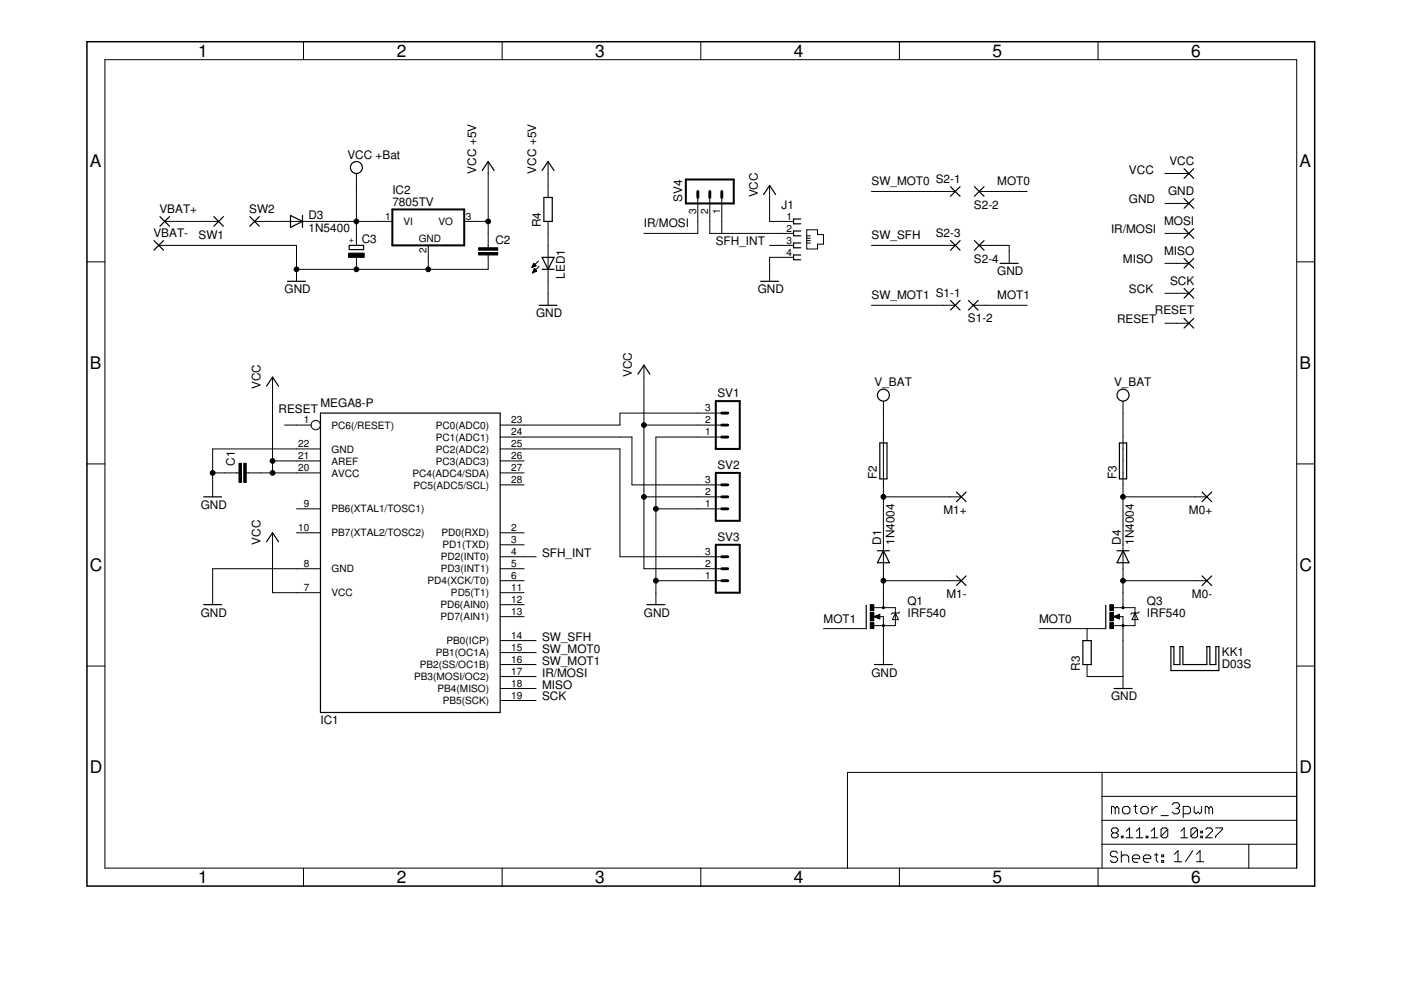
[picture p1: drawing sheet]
<svg xmlns="http://www.w3.org/2000/svg" width="297mm" height="210mm" viewBox="0 0 297 210" stroke-linecap="round" stroke-linejoin="round" font-family="sans-serif">
<g fill="#000" stroke="#000" stroke-width=".25">
<path d="M103.5 34.2l-1.3 2zM103.5 34.2l1.3 2zM116.2 34.2l-1.3 2zM116.2 34.2l1.3 2zM163.2 39.3l-1.3 1.9zM203.6 39.6l-2.1 2zM206.6 39.6l2 2zM253.1 35.8l-2 2zM251.1 35.8l2 2zM32.6 51l2.1 2zM32.6 53l2.1-2zM33.9 45.9l2 2.1z"/>
<path d="M33.9 48l2-2.1zM45.3 45.9l2.1 2.1zM47.4 45.9l-2.1 2.1zM53 45.9l2 2.1zM53 48l2-2.1zM61 59.6h3.8zM61.6 48.2l2.5-1.3zM61.6 45.7v2.5zM61.6 45.7l2.5 1.2zM64.1 45.7v1.2zM64.1 46.9v1.3zM74 52.9h3.1z"/>
<path d="M74 52v.9zM74 52h3.1zM77.1 52v.9zM115.3 41.9v5zM114.9 54.6l1.3 2.5zM114.9 57.1h1.3zM114.9 54.6h1.3zM117.1 41.9v5zM115.3 41.9h1.8zM115.3 46.9h1.8zM117.5 54.6l-1.3 2.5zM116.2 57.1h1.3z"/>
<path d="M116.2 54.6h1.3zM161.3 59.6h3.8zM163.2 39.3l1.2 1.9zM168.3 46.4v1.1zM168.3 47.5h1.5zM168.3 49v1zM168.3 50h1.5zM168.3 51.5v1zM168.3 52.5h1.5zM168.3 54.1v1zM168.3 55.1h1.5zM168.3 46.4h1.5z"/>
<path d="M168.3 49h1.5zM168.3 51.5h1.5zM168.3 54.1h1.5zM201.5 39.6l2.1 2zM203.6 51l-2.1 2zM201.5 51l2.1 2zM208.6 51l-2 2zM206.6 51l2 2zM206.6 41.6l2-2zM212.1 55.8h3.8zM253.1 42.1l-2 2.1zM251.1 42.1l2 2.1z"/>
<path d="M253.1 48.5l-2 2zM251.1 48.5l2 2zM253.1 54.8l-2 2.1zM251.1 54.8l2 2.1zM57.8 80l-1.3 1.9zM114.3 64.7h3.8zM136.5 77.4l-1.2 1.9zM136.5 77.4l1.3 1.9zM203.6 63.7l-2.1 2zM201.5 63.7l2.1 2zM205.3 65.7l2.1-2zM205.3 63.7l2.1 2z"/>
<path d="M253.1 61.2l-2 2zM251.1 61.2l2 2zM253.1 67.5l-2 2.1zM251.1 67.5l2 2.1zM57.8 80l1.3 1.9zM67.9 87.6h38.1zM106 87.6v63.5zM186.5 93.9v7.6zM186.5 93.9h1.6zM237.3 93.9v7.6zM237.3 93.9h1.6zM43.2 105.3h3.8z"/>
<path d="M57.8 113l-1.3 1.9zM57.8 113l1.3 1.9zM186 116.8h1.3zM186 119.3h2.6zM186.5 101.5h1.6zM187.3 116.8l-1.3 2.5zM187.3 116.8h1.3zM188.1 93.9v7.6zM187.3 116.8l1.3 2.5zM202.8 104.3l2 2.1zM204.8 104.3l-2 2.1zM236.8 116.8h1.3z"/>
<path d="M236.8 119.3h2.6zM237.3 101.5h1.6zM238.1 116.8l-1.3 2.5zM238.1 116.8h1.3zM238.9 93.9v7.6zM238.1 116.8l1.3 2.5zM254.9 104.3l2 2.1zM256.9 104.3l-2 2.1zM43.2 128.2h3.8zM137.2 128.2h3.8zM183.7 128.3v5zM202.8 122.1l2 2z"/>
<path d="M204.8 122.1l-2 2zM229.6 135.8v5.1zM229.6 135.8h1.8zM234.4 128.3v5zM248.3 137.1v5.1zM248.3 137.1h.6zM250.2 137.1v3.8zM250.2 137.1h.6zM255.9 137.1v3.8zM255.9 137.1h.6zM254.9 122.1l2 2zM256.9 122.1l-2 2z"/>
<path d="M257.8 137.1v3.8zM257.8 137.1h.6zM67.9 87.6v63.5zM67.9 151.1h38.1zM185.4 140.9h3.8zM231.4 135.8v5.1zM229.6 140.9h1.8zM236.2 146h3.8zM248.3 142.2h10.1zM248.9 137.1v3.8zM248.9 140.9h1.3zM250.8 137.1v3.8z"/>
<path d="M250.8 140.9h5.1zM256.5 137.1v3.8zM256.5 140.9h1.3zM258.4 137.1v5.1z"/>
</g>
<g fill="#000" stroke="#000" stroke-width=".21">
<path d="M22.2 12.7v171.4zM64.3 8.8v3.9zM106.5 8.8v3.9zM148.6 8.8v3.9zM190.7 8.8v3.9zM232.8 8.8v3.9zM22.2 12.7h252.7zM75.6 36.8v2.5zM75.6 39.3v7.6zM103.5 34.2v2.6zM103.5 36.8v10.1zM116.2 39.3v2.6z"/>
<path d="M116.2 34.2v2.6zM116.2 36.8v2.5zM249.5 36.8h2.6zM247 36.8h2.5zM18.4 55.5h3.8zM33.7 52h2.5zM34.9 46.9h2.6zM37.5 46.9h6.3zM43.8 46.9h2.6zM54 46.9h2.5zM56.5 46.9h3.8zM60.3 46.9h2.6z"/>
<path d="M62.9 57.1v2.5zM62.9 52v5.1zM36.2 52h26.7zM62.9 46.9h2.5zM75.6 54.6v2.5zM75.6 49.5v2.5zM62.9 57.1h12.7zM65.4 46.9h10.2zM75.6 46.9v2.6zM80.6 46.9h2.6zM75.6 46.9h5zM90.8 52v2.6z"/>
<path d="M90.8 54.6v2.5zM75.6 57.1h15.2zM98.4 46.9h2.6zM101 46.9h2.5zM103.5 49.5v2.5zM103.5 54.6v2.5zM103.5 52v.5zM103.5 54.1v.5zM103.5 46.9v2.6zM90.8 57.1h12.7zM113.2 55.8l-.4 .9zM112.8 56.6h.2z"/>
<path d="M112.9 56.5h.4zM113.3 57l-.4 .9zM112.9 56.4h.7zM113 56.3h.6zM113 57.7h.3zM113 56.1h.5zM113 57.6h.6zM113.1 56h.2zM113.1 57.5h.7zM113.1 57.3h.5zM113.2 55.8l.5 .5zM113.2 57.2h.3z"/>
<path d="M113.2 57.1h.2zM113.3 57l.5 .5zM112.8 56.7l.9-.4zM112.9 57.9l.9-.4zM114.2 55.3l-1.4 1.4zM114.3 56.5l-1.4 1.4zM116.2 57.1v2.5zM116.2 52v2.6zM116.2 54.6v2.5zM116.2 46.9v2.6zM116.2 49.5v2.5zM148 41.9v5z"/>
<path d="M148 46.9v2.6zM136.5 49.5h11.5zM150.5 41.9v5zM150.5 46.9v2.6zM150.5 49.5h2.5zM153 41.9v5zM153 49.5h12.7zM153 46.9v2.6zM163.2 57.1v2.5zM163.2 39.3v2.6zM163.2 41.9v5zM163.2 54.6v2.5z"/>
<path d="M163.2 54.6h2.5zM165.7 46.9h2.6zM165.7 49.5h2.6zM165.7 52h2.6zM165.7 54.6h2.6zM163.2 46.9h2.5zM163.2 52h2.5zM171 52.8h2.3zM171 48.7v1.3zM171 50v.5zM171 50.5v.5zM171 51v.5z"/>
<path d="M171 51.5v1.3zM171 50h.8zM171 50.5h.8zM171 51h.8zM171 51.5h.8zM173.3 51.8v1zM173.3 51.8h1.3zM173.3 48.7v1zM171 48.7h2.3zM174.6 49.7v2.1zM173.3 49.7h1.3zM200 40.6h2.5z"/>
<path d="M200 52h2.5zM184.8 40.6h15.2zM184.8 52h15.2zM207.6 52h2.6zM207.6 40.6h2.6zM210.2 52h3.8zM210.2 40.6h7.6zM214 53.3v2.5zM214 52v1.3zM249.5 43.1h2.6zM249.5 49.5h2.6zM249.5 55.8h2.6z"/>
<path d="M247 43.1h2.5zM247 55.8h2.5zM247 49.5h2.5zM274.9 55.5h3.8zM116.2 62.2v2.5zM116.2 59.6v2.6zM136.5 77.4v2.6zM136.5 80v7.6zM184.8 64.7h15.2zM200 64.7h2.5zM206.4 64.7h2.5zM208.9 64.7h8.9z"/>
<path d="M249.5 62.2h2.6zM249.5 68.5h2.6zM247 62.2h2.5zM247 68.5h2.5zM18.4 98.4h3.8zM45.1 95.2h17.8zM57.8 80v2.5zM57.8 97.7v2.6zM57.8 82.5v15.2zM62.9 95.2h5zM62.9 97.7h5zM62.9 90.1h3.1z"/>
<path d="M57.8 97.7h5.1zM60.3 90.1h2.6zM106 97.7h5.1zM106 95.2h5.1zM106 92.7h5.1zM106 90.1h5.1zM111.1 92.7h20.3zM111.1 95.2h20.3zM111.1 90.1h20.3zM131.4 92.7h2.6zM131.4 95.2v22.8zM131.4 87.6h16.6z"/>
<path d="M131.4 87.6v2.5zM134 92.7v10.1zM136.5 87.6v2.5zM136.5 90.1v12.7zM139.1 92.7v15.2zM148 92.7h5zM148 90.1h5zM148 87.6h5zM136.5 90.1h11.5zM139.1 92.7h8.9zM187.3 92.7v2.5zM187.3 95.2v2.5z"/>
<path d="M187.3 85v2.6zM187.3 87.6v5.1zM238.1 92.7v2.5zM238.1 95.2v2.5zM238.1 85v2.6zM238.1 87.6v5.1zM274.9 98.4h3.8zM45.1 102.8v2.5zM45.1 100.3v2.5zM45.1 95.2v5.1zM47.6 100.3h2.6zM45.1 100.3h2.5z"/>
<path d="M50.2 100.3h.5zM52.2 100.3h.5zM52.7 100.3h2.5zM55.2 100.3h2.6zM57.8 113v2.5zM57.8 100.3h5.1zM62.9 113h5zM62.9 107.9h5zM62.9 100.3h5zM106 118h5.1zM106 115.5h5.1zM106 113h5.1z"/>
<path d="M106 102.8h5.1zM106 100.3h5.1zM111.1 118h2.6zM131.4 118h16.6zM134 102.8h14zM136.5 102.8v2.5zM136.5 105.3v12.7zM139.1 107.9v15.2zM148 107.9h5zM148 105.3h5zM148 102.8h5zM148 118h5z"/>
<path d="M136.5 105.3h11.5zM139.1 107.9h8.9zM187.3 97.7v2.6zM187.3 100.3v2.5zM187.3 115.5v2.5zM187.3 102.8v2.5zM187.3 105.3v10.2zM201.3 105.3h2.5zM187.3 105.3h14zM238.1 97.7v2.6zM238.1 100.3v2.5zM238.1 115.5v2.5z"/>
<path d="M238.1 102.8v2.5zM238.1 105.3v10.2zM253.3 105.3h2.6zM238.1 105.3h15.2zM45.1 125.7v2.5zM45.1 120.6v5.1zM57.8 115.5v10.2zM62.9 120.6h5zM62.9 125.7h5zM57.8 125.7h5.1zM45.1 120.6h17.8zM106 138.4h5.1z"/>
<path d="M106 135.8h5.1zM106 130.7h5.1zM106 128.2h5.1zM106 125.7h5.1zM106 123.1h5.1zM106 120.6h5.1zM111.1 138.4h2.6zM111.1 135.8h2.6zM136.5 118v2.6zM139.1 125.7v2.5zM139.1 123.1v2.6zM148 123.1h5z"/>
<path d="M148 120.6h5zM136.5 120.6h11.5zM139.1 123.1h8.9zM174.6 133.3h7.6zM182.2 133.3h1.5zM185.3 132.6h2zM185.3 130.7l1.2 .6zM186.4 130.7h.9zM186.5 130.2v1.1zM185.3 130.7l1.2-.5zM187.3 125.7v2.5zM187.3 133.3v2.5z"/>
<path d="M185.3 128.8h2zM187.3 130.7v1.9zM187.3 128.2v.6zM187.3 128.8h2.5zM187.3 132.6v.7zM187.3 118v2.6zM187.3 138.4v2.5zM187.3 135.8v2.6zM187.3 120.6v2.5zM187.3 123.1v2.6zM189.2 131.4h1.3zM189.2 130h.6z"/>
<path d="M189.2 130l-.2 .2zM189.8 128.8v1.2zM189.8 130v2.6zM187.3 132.6h2.5zM189.8 130l-.6 1.4zM189.8 130h.7zM189.8 130l.7 1.4zM190.7 129.7l-.2 .3zM201.3 123.1h2.5zM187.3 123.1h14zM230.5 133.3v2.5zM220.3 133.3h10.2z"/>
<path d="M230.5 133.3h2.5zM233 133.3h1.4zM236.1 132.6h2zM236.1 130.7l1.2 .6zM237.2 130.7h.9zM237.3 130.2v1.1zM236.1 130.7l1.2-.5zM238.1 125.7v2.5zM238.1 133.3v2.5zM236.1 128.8h2zM238.1 130.7v1.9zM238.1 128.2v.6z"/>
<path d="M238.1 128.8h2.5zM238.1 132.6v.7zM238.1 118v2.6zM238.1 135.8v7.6zM238.1 120.6v2.5zM238.1 123.1v2.6zM240 131.4h1.3zM240 130h.6zM239.8 130.2l.2-.2zM240.6 128.8v1.2zM240.6 130v2.6zM238.1 132.6h2.5z"/>
<path d="M240.6 130l-.6 1.4zM240.6 130h.7zM240.6 130l.7 1.4zM241.3 130l.2-.3zM253.3 123.1h2.6zM238.1 123.1h15.2zM18.4 141.2h3.8zM106 148.5h5.1zM106 146h5.1zM106 143.4h5.1zM106 140.9h5.1zM111.1 140.9h2.6z"/>
<path d="M111.1 146h2.6zM111.1 148.5h2.6zM111.1 143.4h2.6zM230.5 140.9v2.5zM230.5 143.4h7.6zM238.1 143.4v2.6zM274.9 141.2h3.8zM179.7 163.8h54zM233.7 163.8h41.2zM233.7 179v5.1zM233.7 173.9v5.1zM233.7 173.9h41.2z"/>
<path d="M233.7 168.8v5.1zM233.7 168.8h41.2zM233.7 163.8v5zM235.6 175.9l.4-.4zM235.6 176.9v.4zM235.6 176.9l.4-.3zM235.6 175.9v.3zM235.7 171v1.5zM235.7 171h.3zM236 175.5h.7zM235.6 177.3l.4 .3zM235.6 176.2l.4 .4z"/>
<path d="M236 176.6h.7zM236 171l.4 .4zM236.4 171.4v1.1zM236.8 171l-.4 .4zM236.7 175.5l.4 .4zM236.7 176.6l.4 .3zM236 177.6h.7zM236.8 171l.4 .4zM237.1 175.9v.3zM237.1 176.2l-.4 .4zM237.1 176.9v.4zM236.7 177.6l.4-.3z"/>
<path d="M237.2 171.4v1.1zM237.8 177.3v.3zM237.8 177.3h.3zM238 171.4v.7zM238 172.1l.4 .4zM238.1 177.3v.3zM237.8 177.6h.3zM238.4 172.5h.8zM238.4 171l-.4 .4zM238.8 176.2l.7-.7zM238.8 177.6h1.4zM239.2 172.5l.4-.4z"/>
<path d="M238.4 171h.8zM239.5 175.5v2.1zM239.6 171.4v.7zM239.2 171l.4 .4zM240.3 171h.8zM240.7 170.6v1.5zM240.7 172.1l.4 .4zM240.9 176.2l.7-.7zM240.9 177.6h1.4zM241.6 175.5v2.1zM241.9 171.4v.7zM241.9 172.1l.4 .4z"/>
<path d="M242.3 172.5h.8zM242.3 171l-.4 .4zM243 177.3v.3zM243 177.3h.4zM243.5 172.1l-.4 .4zM242.3 171h.8zM243.4 177.3v.3zM243 177.6h.4zM243.5 171.4v.7zM243.1 171l.4 .4zM244.1 176.2l.7-.7zM244.1 177.6h1.4z"/>
<path d="M244.2 171v1.5zM244.2 171.8l.8-.8zM244.8 175.5v2.1zM245 171h.4zM246.2 175.9v1.4zM246.2 175.9l.3-.4zM247.6 175.9l-1.4 1.4zM246.2 172.9h1.5zM246.5 175.5h.7zM246.2 177.3l.3 .3zM247.2 175.5l.4 .4zM246.5 177.6h.7z"/>
<path d="M247.6 175.9v1.4zM247.2 177.6l.4-.3zM248.5 170.6l.4-.4zM248.9 170.2h.8zM248.5 172.1l.4 .4zM249.7 170.2l.4 .4zM249.3 171.4h.4zM249.7 171.4l.4 .4zM248.9 172.5h.8zM250.1 170.6v.4zM250.1 171l-.4 .4zM250.1 171.8v.3z"/>
<path d="M250.1 172.1l-.4 .4zM250.4 176.2l.7-.7zM250.4 177.6h1.4zM250.9 171v2.3zM250.9 171h1.1zM251.1 175.5v2.1zM252 171l.4 .4zM250.9 172.5h1.1zM252.4 171.4v.7zM252.4 172.1l-.4 .4zM252.5 175.9v1.4zM252.5 175.9l.3-.4z"/>
<path d="M253.9 175.9l-1.4 1.4zM252.8 175.5h.7zM252.5 177.3l.3 .3zM253.2 171v1.1zM253.2 172.1l.4 .4zM253.5 175.5l.4 .4zM252.8 177.6h.7zM254 172.1l-.4 .4zM253.9 175.9v1.4zM253.5 177.6l.4-.3zM254 172.1l.4 .4zM254.8 172.1l-.4 .4z"/>
<path d="M254.6 176.2h.3zM254.6 176.2v.4zM254.6 177.3h.3zM254.6 177.3v.3zM254.8 171v1.1zM254.9 176.2v.4zM254.6 176.6h.3zM254.9 177.3v.3zM254.6 177.6h.3zM255.5 171v1.5zM255.5 171h.4zM255.6 177.6l1.4-1.4z"/>
<path d="M255.9 171l.4 .4zM256 175.5l-.4 .4zM256.3 171.4v1.1zM256.7 171l-.4 .4zM256 175.5h.7zM256.7 171l.4 .4zM255.6 177.6h1.4zM257 175.9v.3zM256.7 175.5l.3 .4zM257.1 171.4v1.1zM257.7 175.5h1.5zM257.7 177.3v.3z"/>
<path d="M259.2 175.5v.4zM259.2 175.9l-1.5 1.4zM264.8 179h10.1zM233.7 179h31.1zM274.9 173.9v5.1zM274.9 168.8v5.1zM274.9 163.8v5zM22.2 184.1h252.7zM64.3 184.1v3.8zM106.5 184.1v3.8zM148.6 184.1v3.8zM179.7 163.8v20.3z"/>
<path d="M190.7 184.1v3.8zM232.8 184.1v3.8zM235.4 180.9v.4zM235.4 181.3l.4 .3zM235.8 180.5l-.4 .4zM235.8 181.6h.8zM235.4 182.4l.4 .4zM235.8 180.5h.8zM236.6 181.6l.4 .5zM235.8 182.8h.8zM236.6 180.5l.4 .4zM237 182.1v.3z"/>
<path d="M237 182.4l-.4 .4zM237.7 180.5v2.3zM237.7 181.6l.4-.3zM238.1 181.3h.8zM238.9 181.3l.4 .3zM239.3 181.6v1.2zM240.1 181.6v.8zM240.1 181.6l.4-.3zM240.1 182.4l.4 .4zM240.5 181.3h.8zM240.5 182.8h.8zM241.3 181.3l.3 .3z"/>
<path d="M241.6 181.6v.5zM240.1 182.1h1.5zM242.4 181.6v.8zM242.4 181.6l.4-.3zM242.4 182.4l.4 .4zM242.8 181.3h.8zM242.8 182.8h.8zM243.6 181.3l.4 .3zM244 181.6v.5zM242.4 182.1h1.6zM244.8 181.3h.7zM245.1 180.9v1.5z"/>
<path d="M245.1 182.4l.4 .4zM246.3 181.3h.4zM246.3 181.3v.3zM246.3 182.4h.4zM246.3 182.4v.4zM246.7 181.3v.3zM246.3 181.6h.4zM246.7 182.4v.4zM246.3 182.8h.4zM249.8 180.4l-.8 .7zM249 182.7h1.5zM249.8 180.4v2.3z"/>
<path d="M252.9 180.4l-1.6 2.3zM254.4 180.4l-.7 .7zM253.7 182.7h1.5zM254.4 180.4v2.3zM264.8 179v5.1zM274.9 179v5.1zM274.9 12.7v171.4z"/>
<circle cx="62.9" cy="57.1" r=".51"/>
<circle cx="75.6" cy="46.9" r=".51"/>
<circle cx="75.6" cy="57.1" r=".51"/>
<circle cx="90.8" cy="57.1" r=".51"/>
<circle cx="103.5" cy="46.9" r=".51"/>
<circle cx="57.8" cy="97.7" r=".51"/>
<circle cx="136.5" cy="90.1" r=".51"/>
<circle cx="45.1" cy="100.3" r=".51"/>
<circle cx="57.8" cy="100.3" r=".51"/>
<circle cx="136.5" cy="105.3" r=".51"/>
<circle cx="139.1" cy="107.9" r=".51"/>
<circle cx="187.3" cy="105.3" r=".51"/>
<circle cx="238.1" cy="105.3" r=".51"/>
<circle cx="139.1" cy="123.1" r=".51"/>
<circle cx="187.3" cy="123.1" r=".51"/>
<circle cx="238.1" cy="123.1" r=".51"/>
</g>
<circle cx="66.9" cy="90.1" r=".99" fill="none" stroke="#000" stroke-width=".21"/>
<path d="M73.9 53.7h3.3v.9h-3.3zM101.5 53.6h4v.5h-4zM101.5 52.5h4v.5h-4zM50.7 98.2h.5v4.1h-.5zM51.7 98.2h.5v4.1h-.5zM184.5 132h.8v1.3h-.8zM184.5 128.2h.8v1.3h-.8zM184.5 129.9h.8v1.7h-.8zM235.3 132h.8v1.3h-.8zM235.3 128.2h.8v1.3h-.8zM235.3 129.9h.8v1.7h-.8z" fill="#000" stroke="#000" stroke-width=".21"/>
<g fill="none" stroke="#000" stroke-width=".42">
<circle cx="187.3" cy="132.6" r=".13"/>
<circle cx="187.3" cy="128.8" r=".13"/>
<circle cx="238.1" cy="128.8" r=".13"/>
<circle cx="238.1" cy="132.6" r=".13"/>
</g>
<path d="M18.4 8.8v179.1zM18.4 8.8h260.3zM185.5 130.7l.9 .3zM185.5 130.7l.9-.2zM186.4 130.7v.3zM186.2 130.7h.2zM236.3 130.7l.9 .3zM236.3 130.7l.9-.2zM237.2 130.7v.3zM237 130.7h.2zM18.4 187.9h260.3zM278.7 8.8v179.1z" fill="#000" stroke="#000" stroke-width=".32"/>
<g fill="#000" stroke="#000" stroke-width=".42">
<path d="M145.4 38.1h10.2zM145.4 38.1v5zM83.2 52h15.2zM83.2 44.4v7.6zM98.4 44.4v7.6zM83.2 44.4h15.2zM155.6 38.1v5zM145.4 43.1h10.2zM151.8 95.2h5zM151.8 85v10.2zM156.8 85v10.2zM151.8 85h5z"/>
<path d="M151.8 110.4h5zM151.8 100.3v10.1zM156.8 100.3v10.1zM151.8 100.3h5zM156.8 115.5v10.2zM151.8 115.5h5zM151.8 125.7h5zM151.8 115.5v10.2z"/>
</g>
<path d="M148 40.6v1.3zM150.5 40.6v1.3zM153 40.6v1.3zM153 87.6h1.3zM153 90.1h1.3zM153 92.7h1.3zM153 102.8h1.3zM153 105.3h1.3zM153 107.9h1.3zM153 118h1.3zM153 120.6h1.3zM153 123.1h1.3z" fill="#000" stroke="#000" stroke-width=".61"/>
<g fill="none" stroke="#000" stroke-width=".25">
<circle cx="75.6" cy="35.5" r="1.27"/>
<circle cx="187.3" cy="83.8" r="1.27"/>
<circle cx="238.1" cy="83.8" r="1.27"/>
</g>
<g font-size="3.7">
<text x="42" y="12.1">1</text>
<text x="84.1" y="12.1">2</text>
<text x="126.2" y="12.1">3</text>
<text x="168.3" y="12.1">4</text>
<text x="210.4" y="12.1">5</text>
<text x="252.6" y="12.1">6</text>
<text x="19" y="35.4">A</text>
<text x="275.5" y="35.4">A</text>
<text x="19" y="78.2">B</text>
<text x="275.5" y="78.2">B</text>
<text x="19" y="121.1">C</text>
<text x="275.5" y="121.1">C</text>
<text x="19" y="164">D</text>
<text x="275.5" y="164">D</text>
<text x="42" y="187.3">1</text>
<text x="84.1" y="187.3">2</text>
<text x="126.2" y="187.3">3</text>
<text x="168.3" y="187.3">4</text>
<text x="210.4" y="187.3">5</text>
<text x="252.6" y="187.3">6</text>
</g>
<g font-size="2.5">
<text x="73.7" y="33.6">VCC +Bat</text>
<text x="247.9" y="34.9">VCC</text>
<text x="83.2" y="41.2">IC2</text>
<text x="101" y="36.8" transform="rotate(-90 101 36.8)">VCC +5V</text>
<text x="113.7" y="36.8" transform="rotate(-90 113.7 36.8)">VCC +5V</text>
<text x="160.6" y="41.9" transform="rotate(-90 160.6 41.9)">VCC</text>
<text x="184.8" y="39.3">SW_MOT0 S2-1</text>
<text x="211.4" y="39.3">MOT0</text>
<text x="239.4" y="36.8">VCC</text>
<text x="247.7" y="41.3">GND</text>
<text x="33.8" y="45.1">VBAT+</text>
<text x="52.8" y="45.1">SW2</text>
<text x="65.4" y="46.5">D3</text>
<text x="83.2" y="43.8">7805TV</text>
<text x="144.6" y="42.8" transform="rotate(-90 144.6 42.8)">SV4</text>
<text x="165.7" y="44.4">J1</text>
<text x="206.5" y="44.2">S2-2</text>
<text x="239.4" y="43.1">GND</text>
<text x="246.8" y="47.6">MOSI</text>
<text x="32.5" y="50.2">VBAT-</text>
<text x="42.1" y="50.6">SW1</text>
<text x="65.4" y="49.3">1N5400</text>
<text x="76.7" y="51.5">C3</text>
<text x="105" y="51.6">C2</text>
<text x="114.7" y="48.2" transform="rotate(-90 114.7 48.2)">R4</text>
<text x="136.5" y="48.2">IR/MOSI</text>
<text x="151.8" y="52">SFH_INT</text>
<text x="184.8" y="50.8">SW_SFH</text>
<text x="198.4" y="50.2">S2-3</text>
<text x="235.6" y="49.5">IR/MOSI</text>
<text x="246.8" y="54">MISO</text>
<text x="119.8" y="59.1" transform="rotate(-90 119.8 59.1)">LED1</text>
<text x="206.5" y="55.7">S2-4</text>
<text x="211.4" y="58.4">GND</text>
<text x="238.1" y="55.8">MISO</text>
<text x="60.3" y="62.2">GND</text>
<text x="160.6" y="62.2">GND</text>
<text x="184.8" y="63.5">SW_MOT1 S1-1</text>
<text x="211.4" y="63.5">MOT1</text>
<text x="239.4" y="62.2">SCK</text>
<text x="248.1" y="60.3">SCK</text>
<text x="113.7" y="67.3">GND</text>
<text x="205.2" y="68.4">S1-2</text>
<text x="236.8" y="68.5">RESET</text>
<text x="244.9" y="66.7">RESET</text>
<text x="55.3" y="82.5" transform="rotate(-90 55.3 82.5)">VCC</text>
<text x="134" y="80" transform="rotate(-90 134 80)">VCC</text>
<text x="185.4" y="81.9">V_BAT</text>
<text x="236.2" y="81.9">V_BAT</text>
<text x="59.1" y="87.6">RESET</text>
<text x="67.9" y="86.3">MEGA8-P</text>
<text x="152.1" y="84.3">SV1</text>
<text x="49.8" y="98.8" transform="rotate(-90 49.8 98.8)">C1</text>
<text x="152.1" y="99.5">SV2</text>
<text x="185.9" y="101.5" transform="rotate(-90 185.9 101.5)">F2</text>
<text x="236.7" y="101.5" transform="rotate(-90 236.7 101.5)">F3</text>
<text x="42.6" y="107.9">GND</text>
<text x="200" y="109">M1+</text>
<text x="252.1" y="109">M0+</text>
<text x="55.3" y="115.5" transform="rotate(-90 55.3 115.5)">VCC</text>
<text x="114.9" y="118">SFH_INT</text>
<text x="152.1" y="114.7">SV3</text>
<text x="186.8" y="115.5" transform="rotate(-90 186.8 115.5)">D1</text>
<text x="189.6" y="115.5" transform="rotate(-90 189.6 115.5)">1N4004</text>
<text x="237.6" y="115.5" transform="rotate(-90 237.6 115.5)">D4</text>
<text x="240.4" y="115.5" transform="rotate(-90 240.4 115.5)">1N4004</text>
<text x="42.6" y="130.7">GND</text>
<text x="136.5" y="130.7">GND</text>
<text x="192.4" y="130.7">IRF540</text>
<text x="192.4" y="128.2">Q1</text>
<text x="200.7" y="126.8">M1-</text>
<text x="243.2" y="130.7">IRF540</text>
<text x="243.2" y="128.2">Q3</text>
<text x="252.7" y="126.8">M0-</text>
<text x="114.9" y="135.8">SW_SFH</text>
<text x="174.6" y="132">MOT1</text>
<text x="220.3" y="132">MOT0</text>
<text x="114.9" y="138.4">SW_MOT0</text>
<text x="114.9" y="140.9">SW_MOT1</text>
<text x="114.9" y="143.4">IR/MOSI</text>
<text x="184.8" y="143.4">GND</text>
<text x="229" y="142.2" transform="rotate(-90 229 142.2)">R3</text>
<text x="259" y="141.5">D03S</text>
<text x="259" y="139">KK1</text>
<text x="114.9" y="146">MISO</text>
<text x="114.9" y="148.5">SCK</text>
<text x="235.6" y="148.5">GND</text>
<text x="67.9" y="153.6">IC1</text>
</g>
<g font-size="2.1">
<text x="81.6" y="46.6">1</text>
<text x="85.5" y="47.7">VI</text>
<text x="93" y="47.7">VO</text>
<text x="98.8" y="46.6">3</text>
<text x="147.6" y="45.4" transform="rotate(-90 147.6 45.4)">3</text>
<text x="150.1" y="45.4" transform="rotate(-90 150.1 45.4)">2</text>
<text x="152.7" y="45.4" transform="rotate(-90 152.7 45.4)">1</text>
<text x="166.7" y="46.6">1</text>
<text x="88.8" y="51.3">GND</text>
<text x="90.4" y="53.6" transform="rotate(-90 90.4 53.6)">2</text>
<text x="166.7" y="49.1">2</text>
<text x="166.7" y="51.7">3</text>
<text x="166.7" y="54.2">4</text>
<text x="64.4" y="89.8">1</text>
<text x="108.4" y="89.8">23</text>
<text x="149.5" y="89.8">2</text>
<text x="149.5" y="87.2">3</text>
<text x="63.2" y="94.8">22</text>
<text x="70.3" y="96">GND</text>
<text x="70.3" y="90.9">PC6(/RESET)</text>
<text x="92.4" y="96">PC2(ADC2)</text>
<text x="92.4" y="93.4">PC1(ADC1)</text>
<text x="92.4" y="90.9">PC0(ADC0)</text>
<text x="108.4" y="94.8">25</text>
<text x="108.4" y="92.3">24</text>
<text x="149.5" y="92.3">1</text>
<text x="63.2" y="97.4">21</text>
<text x="63.2" y="99.9">20</text>
<text x="70.3" y="98.5">AREF</text>
<text x="70.3" y="101">AVCC</text>
<text x="87.4" y="101">PC4(ADC4/SDA)</text>
<text x="92.4" y="98.5">PC3(ADC3)</text>
<text x="108.4" y="99.9">27</text>
<text x="108.4" y="97.4">26</text>
<text x="64.4" y="107.5">9</text>
<text x="87.7" y="103.6">PC5(ADC5/SCL)</text>
<text x="108.4" y="102.5">28</text>
<text x="149.5" y="107.5">1</text>
<text x="149.5" y="105">2</text>
<text x="149.5" y="102.5">3</text>
<text x="63.2" y="112.6">10</text>
<text x="70.3" y="113.7">PB7(XTAL2/TOSC2)</text>
<text x="70.3" y="108.7">PB6(XTAL1/TOSC1)</text>
<text x="93.6" y="113.7">PD0(RXD)</text>
<text x="108.4" y="112.6">2</text>
<text x="93.5" y="118.8">PD2(INT0)</text>
<text x="93.8" y="116.3">PD1(TXD)</text>
<text x="108.4" y="117.7">4</text>
<text x="108.4" y="115.2">3</text>
<text x="149.5" y="117.7">3</text>
<text x="64.4" y="120.2">8</text>
<text x="64.4" y="125.3">7</text>
<text x="70.3" y="121.4">GND</text>
<text x="90.6" y="123.9">PD4(XCK/T0)</text>
<text x="93.5" y="121.4">PD3(INT1)</text>
<text x="108.4" y="125.3">11</text>
<text x="108.4" y="122.8">6</text>
<text x="108.4" y="120.2">5</text>
<text x="149.5" y="122.8">1</text>
<text x="149.5" y="120.2">2</text>
<text x="70.3" y="126.4">VCC</text>
<text x="93.4" y="131.5">PD7(AIN1)</text>
<text x="93.4" y="129">PD6(AIN0)</text>
<text x="95.6" y="126.4">PD5(T1)</text>
<text x="108.4" y="130.4">13</text>
<text x="108.4" y="127.9">12</text>
<text x="94.7" y="136.6">PB0(ICP)</text>
<text x="108.4" y="135.5">14</text>
<text x="89" y="141.7">PB2(SS/OC1B)</text>
<text x="92.4" y="139.1">PB1(OC1A)</text>
<text x="108.4" y="143.1">17</text>
<text x="108.4" y="140.5">16</text>
<text x="108.4" y="138">15</text>
<text x="87.8" y="144.2">PB3(MOSI/OC2)</text>
<text x="92.8" y="146.7">PB4(MISO)</text>
<text x="93.9" y="149.3">PB5(SCK)</text>
<text x="108.4" y="148.2">19</text>
<text x="108.4" y="145.6">18</text>
</g>
<text font-size="1.8" x="75" y="51.6" transform="rotate(-90 75 51.6)">+</text>
</svg>
